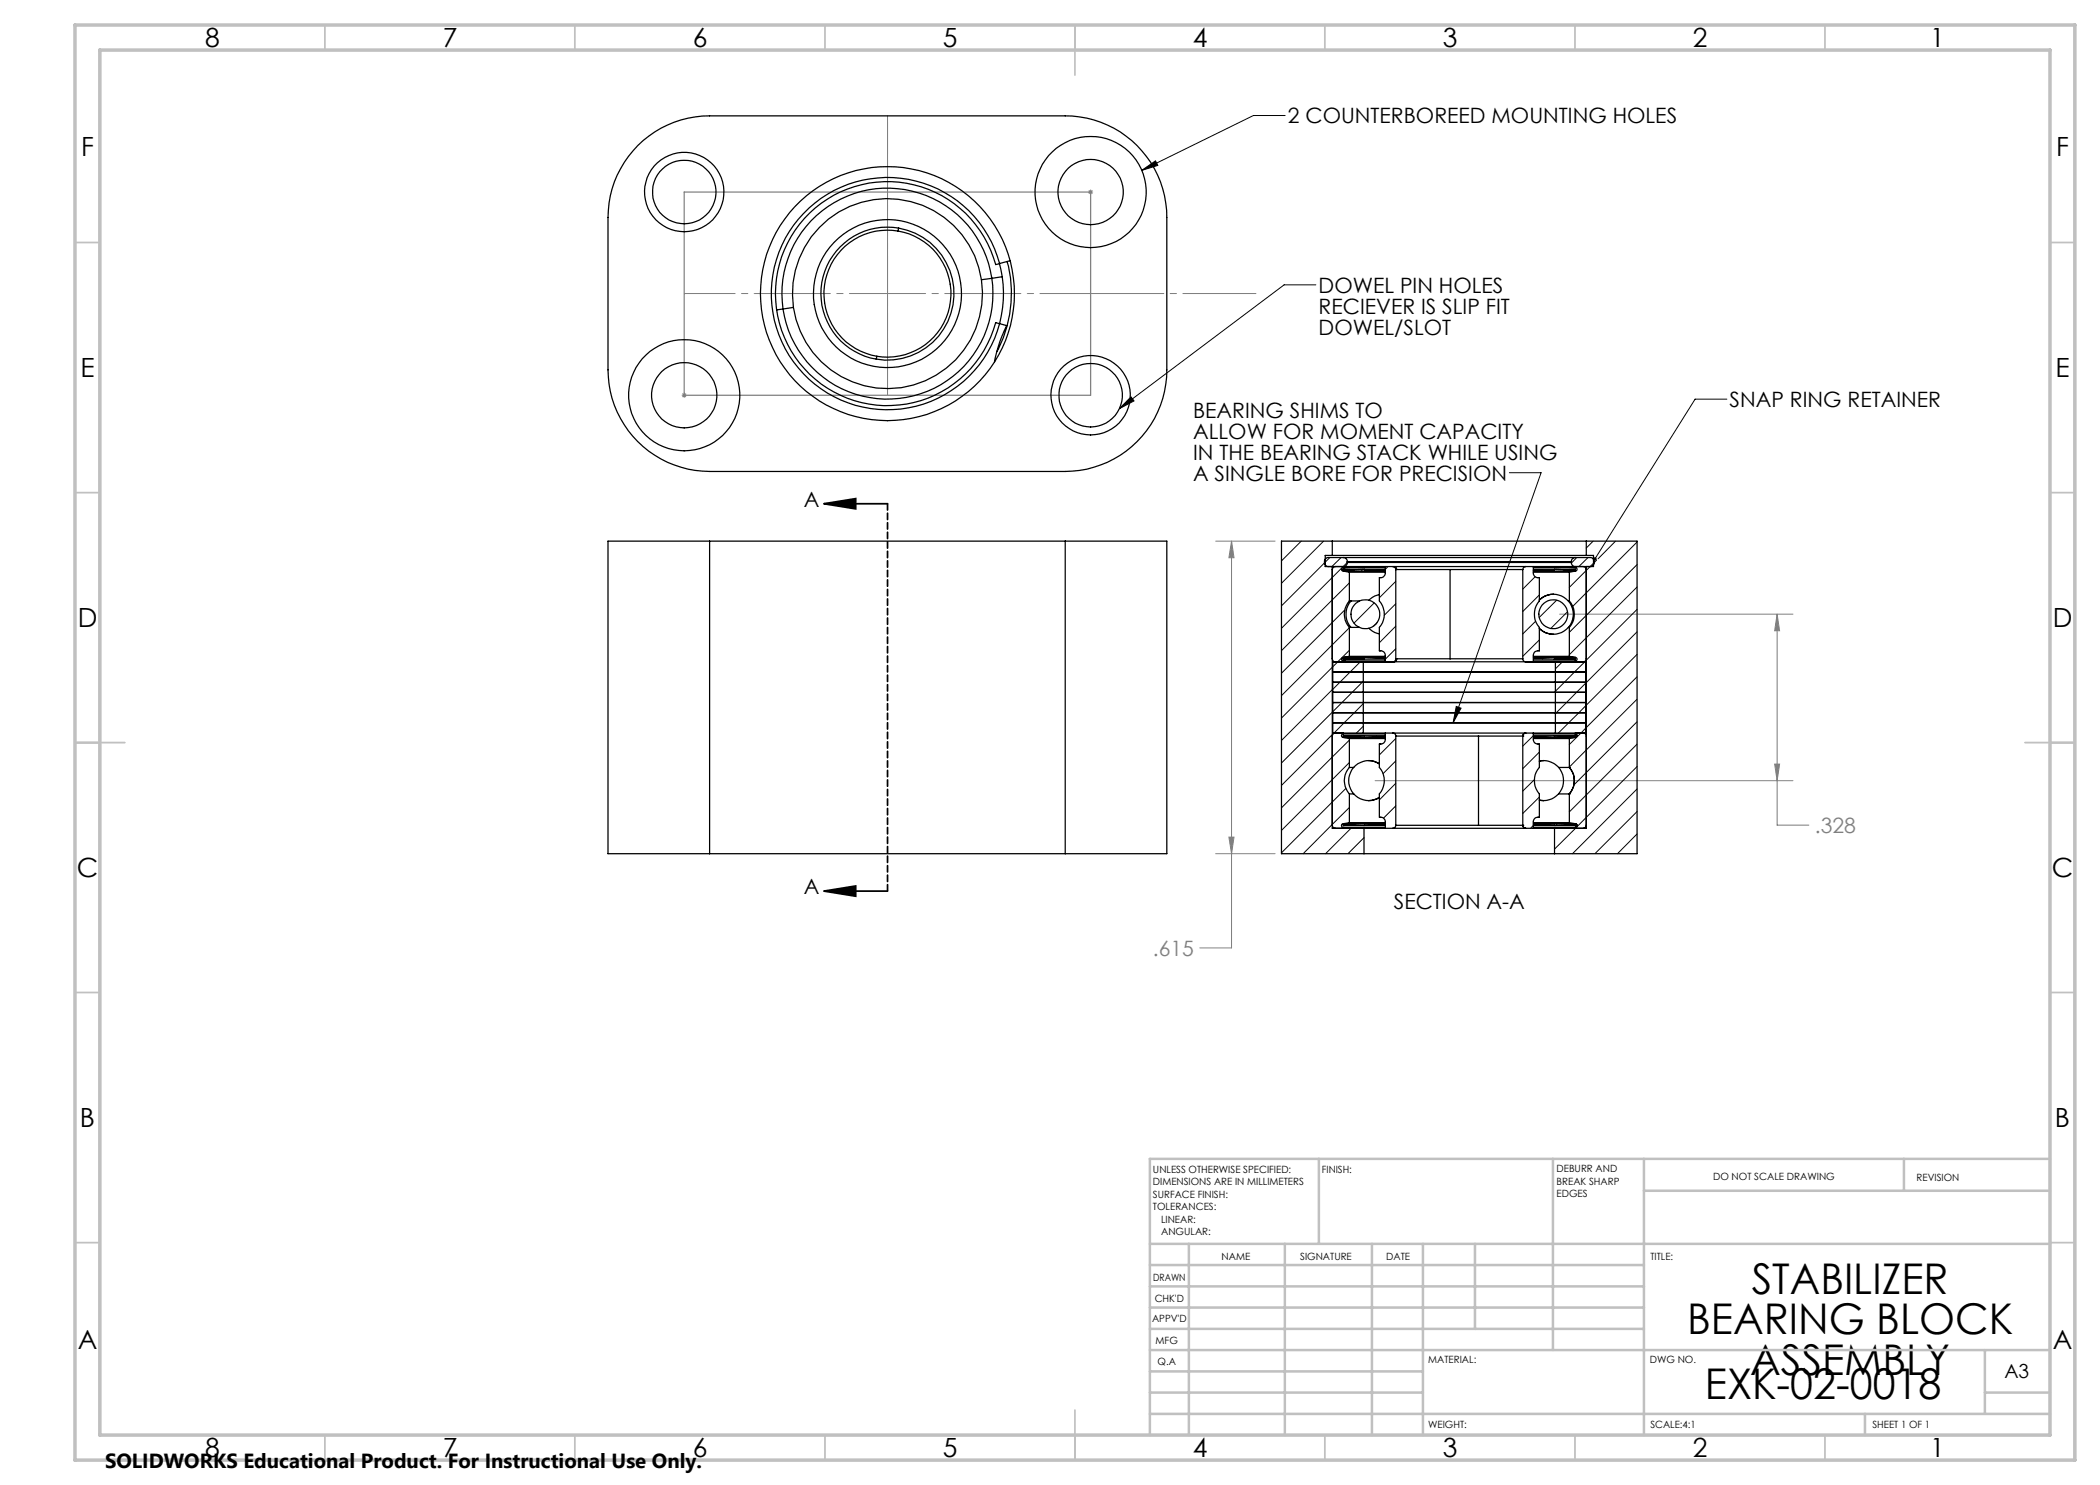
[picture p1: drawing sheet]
<svg xmlns="http://www.w3.org/2000/svg" width="420mm" height="297mm" viewBox="0 0 420 297" stroke-linecap="round" stroke-linejoin="round" font-family="sans-serif">
<path d="M228.4 34.1l2.7-1.9 .5 .9zM257 23.1h-6.3l-22.3 11M263.2 57h-6.4l-32.9 24.7M226.2 79.4l.6 .8-2.9 1.5zM345.4 79.8h-6.4l-20 32M301.9 94.5h6.3l-17.6 50.1M291.3 141.3l.9 .3-1.6 3z" fill="none" stroke="#000" stroke-width=".2"/>
<path d="M164.8 100.7l6.3-1v2.1zM164.8 100.7h12.7M164.8 178.2l6.3-1v2zM164.8 178.2h12.7" fill="none" stroke="#000" stroke-width=".35"/>
<g fill="none" stroke="#808080" stroke-width=".2">
<path d="M217.6 38.4h1M217.8 38.1l.7 .7M218.1 37.9v1M218.5 38.1l-.7 .7M136.3 79.1h1M136.5 78.7l.7 .7M136.8 78.6v.9M137.2 78.7l-.7 .7M243.1 108.2h11.9M246.3 108.2l.5 3.3h-1zM246.3 108.2v81.4h-6.3M311.9 122.8h46.7"/>
<path d="M355.4 122.8l.5 3.3h-1zM355.4 122.8v42.2h6.4M275 156.1h83.6M354.9 152.8h1l-.5 3.3zM243.1 170.7h11.9M245.8 167.4h1l-.5 3.3z"/>
</g>
<path d="M177.5 100.7v77.5" fill="none" stroke="#000" stroke-width=".35" stroke-dasharray="1.3 .6"/>
<g fill="none" stroke="#c0c0c0" stroke-width=".35">
<path d="M65 5v5M115 5v5M165 5v5M215 5v10M265 5v5M315 5v5M365 5v5M15 48.5h5M410 48.5h5M15 98.5h5M410 98.5h5M15 148.5h10"/>
<path d="M405 148.5h10M15 198.5h5M410 198.5h5M15 248.5h5M410 248.5h5M65 287v5M115 287v5M165 287v5M215 282v10M265 287v5M315 287v5M365 287v5"/>
</g>
<g fill="none" stroke="#c0c0c0" stroke-width=".5">
<path d="M263.8 231.8v17M310.6 231.8v38.2M328.8 231.8v55.2M328.8 238.2h81.2M380.8 231.8v6.4M410 231.8h-180v55.2M230 248.8h180M230 257.3h98.8M230 253h98.8M237.8 248.8v38.2M257 248.8v38.2M274.4 248.8v38.2"/>
<path d="M284.6 248.8v38.2M295 248.8v17M230 265.8h98.8M230 261.5h98.8M230 278.5h54.6M230 274.3h54.6M230 270h180M397 278.5h13M397 270v12.8M230 282.8h180M373 282.8v4.2"/>
</g>
<path d="M15 5h400v287h-400zM20 10h390v277h-390z" fill="none" stroke="#c0c0c0" stroke-width=".7"/>
<path d="M136.8 38.4h81.3v40.7h-81.3z" fill="none" stroke="#808080" stroke-width=".25"/>
<path d="M177.5 79v-40.6" fill="none" stroke="#808080" stroke-width=".2" stroke-dasharray="15.2 1.3 1.3 1.3" stroke-dashoffset="6.3"/>
<path d="M218.1 58.7h-81.2" fill="none" stroke="#808080" stroke-width=".2" stroke-dasharray="15.2 1.3 1.3 1.3" stroke-dashoffset="5.1"/>
<path d="M251.2 58.7h-33.1" fill="none" stroke="#808080" stroke-width=".2" stroke-dasharray="15.2 1.3 1.3 1.3" stroke-dashoffset=".6"/>
<path d="M177.5 23.1v15.3" fill="none" stroke="#808080" stroke-width=".2" stroke-dasharray="15.2 1.3 1.3 1.3" stroke-dashoffset="7.6"/>
<path d="M177.5 79v-55.9" fill="none" stroke="#808080" stroke-width=".2" stroke-dasharray="15.2 1.3 1.3 1.3" stroke-dashoffset="-1.3"/>
<g fill="#000">
<path d="M164.8 100.7l6.3-1v2.1zM164.8 178.2l6.3-1v2z"/>
<path d="M318.7 111.5v.4l.1 .2 .2-.3-.2 .3a.35 .35 0 0 0 .5-.1 .35 .35 0 0 0-.1-.5 .35 .35 0 0 0-.5 0zM291.3 141.3l.9 .3-1.6 3z"/>
</g>
<path d="M355.4 122.8l.5 3.3h-1zM354.9 152.8h1l-.5 3.3zM246.3 108.2l.5 3.3h-1zM245.8 167.4h1l-.5 3.3z" fill="#808080"/>
<path d="M228.4 34.1l2.7-1.9 .5 .9zM226.2 79.4l.6 .8-2.9 1.5z" fill="#000"/>
<g fill="none" stroke="#000" stroke-width=".25">
<path d="M127.6 29.1a20.4 20.4 0 0 1 14.3-5.9h71.1a20.3 20.3 0 0 1 20.4 20.3v30.5a20.4 20.4 0 0 1-20.4 20.3h-71.1a20.4 20.4 0 0 1-20.3-20.3v-30.5a20.1 20.1 0 0 1 6-14.4zM179.6 46.2a12.7 12.7 0 0 1 10.4 14.6 12.7 12.7 0 0 1-14.6 10.5M179.6 46.2a12.7 12.7 0 0 0-14.6 10.4 12.7 12.7 0 0 0 10.4 14.7M179.7 45.6a13.3 13.3 0 0 1 10.9 15.3 13.3 13.3 0 0 1-15.3 10.9M179.7 45.6a13.3 13.3 0 0 0-15.3 10.9 13.3 13.3 0 0 0 10.9 15.3M179.7 45.6l-.1 .6M196.3 55.9a19 19 0 0 0-21.6-16 19 19 0 0 0-16 21.6M196.3 55.9a19 19 0 0 1-16 21.6 19 19 0 0 1-21.6-16M198.4 55.7a21.1 21.1 0 0 0-24-17.9 21.1 21.1 0 0 0-17.8 24M198.4 55.7a21.1 21.1 0 0 1-17.9 23.9 21.1 21.1 0 0 1-23.9-17.8M198.4 55.7l-2.1 .2M199.9 52.7l.5 2.6"/>
<path d="M199.9 52.7a23.2 23.2 0 0 0-35.7-13 23.2 23.2 0 0 0 0 38 23.2 23.2 0 0 0 35.7-13M199.9 52.7l-.7 .2a22.4 22.4 0 0 0-34.5-12.6 22.4 22.4 0 0 0-.1 36.7 22.4 22.4 0 0 0 34.5-12.5l.8 .2M200.4 55.3a22.7 22.7 0 0 1-.5 9.4M200.4 55.3l-2 .4M201.4 52.3a24.5 24.5 0 0 1-2 18M202 52.1l-2.1 .6M156.6 61.8l-1.3 .2M158.7 61.5l-2.1 .3M175.4 71.3l-.1 .5M199.9 64.7l1.4 .4-1.3 3.3-1.1 4M141.9 108.2h-20.3v62.5h20.3M141.9 108.2v62.5"/>
<path d="M141.9 108.2h71.1M213 108.2h20.4v62.5h-20.4M213 108.2v62.5M266.5 111.1h50.8M266.5 108.2h50.8M266.5 108.2h-10.2v62.5h16.5M266.5 111.1h-1.5v2.2h3.7M266.5 113.3v52.4h6.3M266.5 108.2v2.9M267.1 113.3a.6 .6 0 0 0-.6 .6M268.6 111.5h-2.9a.9 .9 0 0 0-.8 .9 .9 .9 0 0 0 .8 .9M268.6 111.5a.78 .78 0 0 1 .9 .8"/>
<path d="M268.6 111.5h46.5M268.7 113.9h4.2M268.7 114.2h.3M268.7 113.5a.35 .35 0 0 0-.4 .4 .35 .35 0 0 0 .4 .3M268.7 113.5h.3M268.7 113.3h8.4M268.7 114l.3 .2M268.7 113.3v.2M268.7 113.9v.1M268.7 114l4.2 .2M268.7 114.2l1.2 .2M269 114.2h1.7"/>
<path d="M269 113.5h8.1M269 113.5l-.3 .2v.3M269.5 112.5a.78 .78 0 0 1-.9 .8M269.5 112.5h44.8M269.5 112.3h44.8M269.5 112.3v.2M269.9 114.4h7.2M269.9 114.4v5.8M272.9 114.2l4.2-.2v.6a1 1 0 0 1-1.2 .9v4.7a4 4 0 0 1 0 5.3v4.7a.97 .97 0 0 1 1.2 .9v.6l-4.2-.2M272.9 114.2h4.2M275.9 118.9a3.9 3.9 0 0 0-2.1 1.1M277.1 113.3h1.5"/>
<path d="M277.1 113.3v.6h-4.2M278.6 113.3a.6 .6 0 0 1 .6 .6M278.6 113.3h.2M278.8 113.3a.55 .55 0 0 1 .5 .6M278.8 113.3h26.4M279.2 113.9h.1M279.2 113.9v17.9M279.3 113.9h10.7M290 113.9h14.6M290 113.9v17.9M304.6 113.9v17.9M305.2 113.3a.6 .6 0 0 0-.6 .6"/>
<path d="M305.2 113.3h1.5M306.7 114.2h4.2M306.7 113.5h8.4M306.7 114.4h7.2M306.7 113.3h8.4M306.7 113.3v.6h4.2M307.9 120l.1-.2a3.8 3.8 0 0 1 2.7-1l-.6 .1a4.2 4.2 0 0 0-2.2 1.1zM310.7 118.8a4 4 0 0 1 4 4.1 4 4 0 0 1-4 4M310.9 114.2l-4.2-.2v.6a.95 .95 0 0 0 1.2 .9v4.7a4 4 0 0 0 0 5.3v4.7a1.06 1.06 0 0 0-1.1 .3 1.06 1.06 0 0 0-.1 1.2l4.2-.2M310.9 113.9h4.2M310.9 114.2h2M312.9 114.2h2.2"/>
<path d="M313.9 114.4v5.8M314.3 112.5a.79 .79 0 0 0 .8 .8M314.3 112.3v.2M315.1 113.5a.35 .35 0 0 1 .3 .4 .35 .35 0 0 1-.3 .3M315.1 113.3v.2M315.1 113.9v.1l-2.2 .2M315.1 114.2l-1.2 .2M315.1 111.5a.79 .79 0 0 0-.8 .8M315.1 111.5h2.9a.9 .9 0 0 1 .8 .9 .9 .9 0 0 1-.8 .9M316.7 113.3a.6 .6 0 0 1 .6 .6M317.3 108.2h10.1v62.5h-16.5M317.3 111.1h1.4v2.2h-3.6"/>
<path d="M317.3 113.3v52.4h-6.4M317.3 108.2v2.9M266.5 131.8a.6 .6 0 0 0 .6 .6h1.6M266.6 134.4h50.5M266.6 136.5h50.5M266.6 138.5h50.5M268.7 131.8h4.2M268.7 131.5a.35 .35 0 0 0-.4 .3 .35 .35 0 0 0 .4 .4M268.7 131.5h.3M268.7 132.2h.3M268.7 132.4h8.4M268.7 131.7v.3l.3 .2"/>
<path d="M268.7 131.7v.1M268.7 132.2v.2M269 132.2h8.1M269 131.5h1.7M269 131.5l-.3 .2M269.9 120.2a3.9 3.9 0 0 0 0 5.3M269.9 131.3h7.2M269.9 120.2h.3M269.9 125.5h.3M269.9 125.5v5.8M269.9 131.3l-1.2 .2M270.2 125.5h1.7"/>
<path d="M270.2 120.2a4 4 0 0 0 0 5.3M270.2 120.2h1.7M272.7 132.4h5.8M272.7 132.4h-6.1v14.2h6.1M272.7 132.4v14.2M272.9 131.5h4.2M272.9 131.8h4.2v.6M272.9 131.5l-4.2 .2M273.8 125.7l.2 .2a3.6 3.6 0 0 0 1.9 .9M277.1 132.4h1.5M278.6 132.4h.2M278.8 132.4h26.4"/>
<path d="M279.2 131.8a.6 .6 0 0 1-.6 .6M279.2 131.8h.1M279.3 131.8a.55 .55 0 0 1-.5 .6M279.3 131.8h10.7M290 131.8h14.6M304.6 131.8a.6 .6 0 0 0 .6 .6M305.2 132.4h1.5M305.3 132.4h5.8M306.7 131.5h4.2M306.7 132.2h8.4M306.7 131.3h7.2M306.7 132.4h8.4"/>
<path d="M307.9 125.7l.2 .2a3.8 3.8 0 0 0 2.6 1 3.8 3.8 0 0 1-2.8-1.2zM310.9 131.8h4.2M310.9 131.8h-4.2v.6M310.9 131.5l4.2 .2v.1M311.1 132.4h6v14.2h-6M311.1 132.4v14.2M313 131.5h2.1M313.7 125.5h.2M313.7 120.2h.2M313.9 120.2a4 4 0 0 1 0 5.3M313.9 125.5v5.8M313.9 131.3l1.2 .2"/>
<path d="M315.1 131.5a.35 .35 0 0 1 .3 .3 .35 .35 0 0 1-.3 .4M315.1 132.2v.2M317.3 131.8a.6 .6 0 0 1-.6 .6h-1.6M266.6 140.5h50.5M266.6 142.6h50.5M266.6 144.6h50.5M267.1 146.6a.6 .6 0 0 0-.6 .6M268.7 147.1h4.2M268.7 146.8h8.4M268.7 147.5h2.1M268.7 146.8a.35 .35 0 0 0-.4 .3 .35 .35 0 0 0 .4 .4M268.7 147.1v.2l2.1 .2"/>
<path d="M268.7 146.6v.2M268.7 147.1l2.1 .1 2.1-.1M268.7 147.5l1.2 .2M269.9 153.5h.9M269.9 158.8h.9M269.9 153.5a3.9 3.9 0 0 0 0 5.3M269.9 147.7h7.2M269.9 147.7v5.8M269.9 158.8v5.7M270.8 147.5h2.1M272.7 146.6h4.4M272.9 147.5l4.2-.2v.6a.96 .96 0 0 1-1.2 .9v4.7a4 4 0 0 1 0 5.3v4.6a.97 .97 0 0 1 1.2 1v.5l-4.2-.2"/>
<path d="M272.9 147.5h4.2M273.8 152.1a4 4 0 0 0-4.1 4 4 4 0 0 0 4.1 4M273.8 152.1a4 4 0 0 1 2.1 .6M273.8 152.1l1 .2 1.1 .5M275.9 159.5l-1 .4-1.1 .2M275.9 159.5l-1.1 .4-1 .2M277.1 146.6h1.5M277.1 146.6v.5h-4.2M278.6 146.6a.6 .6 0 0 1 .6 .6M278.6 146.6h26.5M279.2 147.2h16.5M279.2 147.2v17.9"/>
<path d="M295.7 147.2h8.9M295.7 147.2v17.9M304.6 147.2h.1M304.6 147.2v17.9M306.7 146.6h4.4M306.7 146.6h-1.5a.6 .6 0 0 0-.6 .6M306.7 147.5h4.2M306.7 146.8h8.4M306.7 147.7h7.2M306.7 146.6v.5h4.2M308.7 152.1a4 4 0 0 1 4 4 4 4 0 0 1-4 4M308.7 152.1l-.8 .1"/>
<path d="M308.7 152.1l-.8 .2M310.9 147.5l-4.2-.2a1.06 1.06 0 0 0 .1 1.1 1.06 1.06 0 0 0 1.1 .4v4.7a4 4 0 0 0 0 5.3v4.6a.94 .94 0 0 0-1.2 1v.5l4.2-.2M310.9 147.1h4.2M310.9 147.1l2 .1 2.2-.1M311.7 153.5h2.2M311.7 158.8h2.2M313 147.5h2.1M313.9 153.5a4 4 0 0 1 0 5.3M313.9 158.8h.1M313.9 153.5h.1M313.9 147.7v5.8M313.9 158.8v5.7"/>
<path d="M315.1 146.8a.35 .35 0 0 1 .3 .3 .35 .35 0 0 1-.3 .4M315.1 147.5h.1M315.1 146.8h.1M315.1 146.6v.2M315.1 147.1v.2l-4.2 .2M315.1 147.5l-1.2 .2M316.7 146.6a.6 .6 0 0 1 .6 .6M141.9 170.7h71.1M266.5 165.1a.6 .6 0 0 0 .6 .6M268.7 165.1h4.2M268.7 164.7h2M268.7 165.5h8.4"/>
<path d="M268.7 164.7a.37 .37 0 0 0-.4 .4 .37 .37 0 0 0 .4 .4M268.7 165.5v.2M269.9 164.5h7.2M269.9 164.5l-1.2 .2M272.8 165.7h4.3M272.8 170.7h38.1M272.8 165.7v5M272.9 164.7h4.2M272.9 164.7h-2.1l-2.1 .2v.2M272.9 165.1h4.2v.6M277.1 165.7h1.5M278.6 165.7h26.5"/>
<path d="M279.2 165.1a.6 .6 0 0 1-.6 .6M279.2 165.1h16.5M295.7 165.1h8.9M304.6 165.1a.6 .6 0 0 0 .6 .6h1.5M304.6 165.1h.1M306.7 164.7h4.2M306.7 165.5h8.4M306.7 164.5h7.2M306.7 165.7h4.2M307.9 160l.8 .1zM310.9 165.1h4.2M310.9 165.1h-4.2v.6"/>
<path d="M310.9 164.7l4.2 .2v.2M310.9 165.7v5M313 164.7h2.1M313.9 164.5l1.2 .2M315.1 164.7a.37 .37 0 0 1 .3 .4 .37 .37 0 0 1-.3 .4M315.1 164.7h.1M315.1 165.5h.1M315.1 165.5v.2M317.3 165.1a.6 .6 0 0 1-.6 .6"/>
<circle cx="136.8" cy="38.4" r="7.9"/>
<circle cx="136.8" cy="38.4" r="6.4"/>
<circle cx="218.1" cy="38.4" r="11.1"/>
<circle cx="218.1" cy="38.4" r="6.5"/>
<circle cx="177.5" cy="58.7" r="25.4"/>
<circle cx="177.5" cy="58.7" r="14.8"/>
<circle cx="136.8" cy="79" r="11.1"/>
<circle cx="136.9" cy="79" r="6.5"/>
<circle cx="218.1" cy="79.1" r="7.9"/>
<circle cx="218.1" cy="79" r="6.4"/>
<circle cx="273.1" cy="122.8" r="2.88"/>
<circle cx="310.7" cy="122.8" r="2.89"/>
</g>
<g fill="none" stroke="#000" stroke-width=".2">
<path d="M260.2 108.2l-3.9 4M264.7 108.2l-8.4 8.5M266 111.5l-9.7 9.7M266.5 111l-.1 .1M268.2 111.5l-1.8 1.8M269.5 112.5l-13.2 13.2M269.9 116.6l-13.6 13.5M272.6 113.9l-.4 .3M277.6 113.3l-.7 .7M279.2 116.3l-3.3 3.3M307 115.4l-2.4 2.4M307.9 119l-3.3 3.3"/>
<path d="M308.5 113.9l-.2 .2M312.9 113.9l-.3 .3M315.3 111.5l-1 1.1M317.6 111.5l-1.8 1.8M318.6 108.2l-1.3 1.4M318.8 112.5l-4.9 5M319.3 112l-.6 .7M323.1 108.2l-3.5 3.6M327.4 108.4l-12.9 12.9M327.4 112.9l-13.5 13.6M327.4 117.4l-13.5 13.5M266.5 133.5l-10.2 10.1"/>
<path d="M266.5 137.9l-10.2 10.2M267.5 132.4l-.9 .9M269 122l-12.7 12.7M269.9 125.6l-13.6 13.5M269.9 130.1l-2.4 2.3M272 132.4l-5.4 5.5M272.7 136.2l-6.1 6.1M272.9 131.5l-.3 .3M274.8 120.6l-4 4M275.5 124.5l-.8 .8M279.2 120.8l-2.3 2.2M279.2 129.7l-2.1 2.1"/>
<path d="M279.2 125.2l-3.3 3.3M307.1 124.2l-2.5 2.6M307.9 128l-3.3 3.3M308.8 131.5l-.3 .3M311.3 120l-3.5 3.5M312.5 132.4l-1.4 1.4M313.3 131.5l-.2 .3M313.5 122.3l-3.3 3.4M316.9 132.4l-5.8 5.9M317.1 136.6l-6 6.1M327.4 121.9l-10.1 10.1M327.4 126.4l-10.1 10.1"/>
<path d="M327.4 130.9l-10.1 10.1M327.4 135.4l-10.1 10.1M327.4 139.8l-13.5 13.6M266.5 142.4l-10.2 10.2M266.5 146.9l-10.2 10.2M269.2 157.7l-12.9 12.9M269.9 148l-13.6 13.6M269.9 152.5l-13.6 13.6M270.7 147.2l-.3 .3M272.7 145.2l-1.4 1.4M272.7 140.7l-5.9 5.9M275.2 147.1l-.2 .3"/>
<path d="M279.2 147.7l-3.3 3.3M279.2 152.2l-2.6 2.5M279.2 156.7l-3.3 3.3M306.7 147.1l-2.1 2.1M306.9 155.9l-2.3 2.3M307.9 150.4l-3.3 3.3M307.9 159.4l-3.3 3.3M311.2 147.1l-.4 .4M317.1 141.1l-5.4 5.5M317.1 145.6l-3.2 3.3M327.4 144.4l-12.6 12.6M327.4 148.8l-13.5 13.6"/>
<path d="M327.4 153.3l-16.5 16.5M327.4 157.8l-12.9 12.9M269.9 161.5l-9.3 9.2M270.2 165.7l-5.1 5M271.1 164.7l-.3 .3M272.8 167.5l-3.2 3.2M275.5 164.8l-.3 .3M279.2 161.2l-2.5 2.4M306.8 164.9l-.7 .8M311.5 164.7l-.3 .4M327.4 162.3l-8.4 8.4M327.4 166.8l-3.9 3.9"/>
</g>
<g font-size="8.5">
<text x="350.4" y="258.8">STABILIZER</text>
<text x="337.4" y="266.9">BEARING BLOCK</text>
<text x="350" y="275">ASSEMBLY</text>
<text x="341" y="279.7">EXK-02-0018</text>
</g>
<g font-size="5.3">
<text x="41" y="9.5">8</text>
<text x="88.5" y="9.5">7</text>
<text x="138.5" y="9.5">6</text>
<text x="188.5" y="9.5">5</text>
<text x="238.5" y="9.5">4</text>
<text x="288.5" y="9.5">3</text>
<text x="338.5" y="9.5">2</text>
<text x="386" y="9.5">1</text>
<text x="16.2" y="31.2">F</text>
<text x="411.2" y="31.2">F</text>
<text x="16.1" y="75.5">E</text>
<text x="411.1" y="75.5">E</text>
<text x="15.5" y="125.5">D</text>
<text x="410.5" y="125.5">D</text>
<text x="15.4" y="175.5">C</text>
<text x="410.4" y="175.5">C</text>
<text x="16" y="225.5">B</text>
<text x="411" y="225.5">B</text>
<text x="15.5" y="269.8">A</text>
<text x="410.5" y="269.8">A</text>
<text x="41" y="291.5">8</text>
<text x="88.5" y="291.5">7</text>
<text x="138.5" y="291.5">6</text>
<text x="188.5" y="291.5">5</text>
<text x="238.5" y="291.5">4</text>
<text x="288.5" y="291.5">3</text>
<text x="338.5" y="291.5">2</text>
<text x="386" y="291.5">1</text>
</g>
<g font-size="4.2">
<text x="257.6" y="24.6">2 COUNTERBOREED MOUNTING HOLES</text>
<text x="263.7" y="58.6">DOWEL PIN HOLES</text>
<text x="263.7" y="62.7">RECIEVER IS SLIP FIT</text>
<text x="263.7" y="66.9">DOWEL/SLOT</text>
<text x="238.6" y="83.6">BEARING SHIMS TO</text>
<text x="345.9" y="81.4">SNAP RING RETAINER</text>
<text x="238.6" y="87.8">ALLOW FOR MOMENT CAPACITY</text>
<text x="238.6" y="91.9">IN THE BEARING STACK WHILE USING</text>
<text x="160.8" y="101.4">A</text>
<text x="238.6" y="96.1">A SINGLE BORE FOR PRECISION</text>
<text x="160.8" y="178.9">A</text>
<text x="278.8" y="181.8">SECTION A-A</text>
</g>
<g font-size="4.2" fill="#808080">
<text x="363" y="166.6">.328</text>
<text x="230.6" y="191.1">.615</text>
</g>
<text font-size="4.1" x="21" y="293.7">SOLIDWORKS Educational Product. For Instructional Use Only.</text>
<text font-size="3.9" x="400.9" y="275.5">A3</text>
<g font-size="2">
<text x="230.6" y="234.6">UNLESS OTHERWISE SPECIFIED:</text>
<text x="230.6" y="237.1">DIMENSIONS ARE IN MILLIMETERS</text>
<text x="230.6" y="239.6">SURFACE FINISH:</text>
<text x="264.4" y="234.6">FINISH:</text>
<text x="311.3" y="234.5">DEBURR AND</text>
<text x="311.3" y="237">BREAK SHARP</text>
<text x="311.3" y="239.5">EDGES</text>
<text x="342.6" y="236">DO NOT SCALE DRAWING</text>
<text x="383.3" y="236.2">REVISION</text>
<text x="230.6" y="242.1">TOLERANCES:</text>
<text x="232.2" y="244.6">LINEAR:</text>
<text x="232.2" y="247.1">ANGULAR:</text>
<text x="244.3" y="252">NAME</text>
<text x="260" y="251.9">SIGNATURE</text>
<text x="277.2" y="251.9">DATE</text>
<text x="330.1" y="251.9">TITLE:</text>
<text x="230.6" y="256.1">DRAWN</text>
<text x="230.9" y="260.3">CHK'D</text>
<text x="230.4" y="264.4">APPV'D</text>
<text x="231.1" y="268.8">MFG</text>
<text x="231.5" y="273">Q.A</text>
<text x="285.6" y="272.5">MATERIAL:</text>
<text x="330" y="272.5">DWG NO.</text>
<text x="285.6" y="285.5">WEIGHT:</text>
<text x="330.1" y="285.6">SCALE:4:1</text>
<text x="374.5" y="285.6">SHEET 1 OF 1</text>
</g>
</svg>
